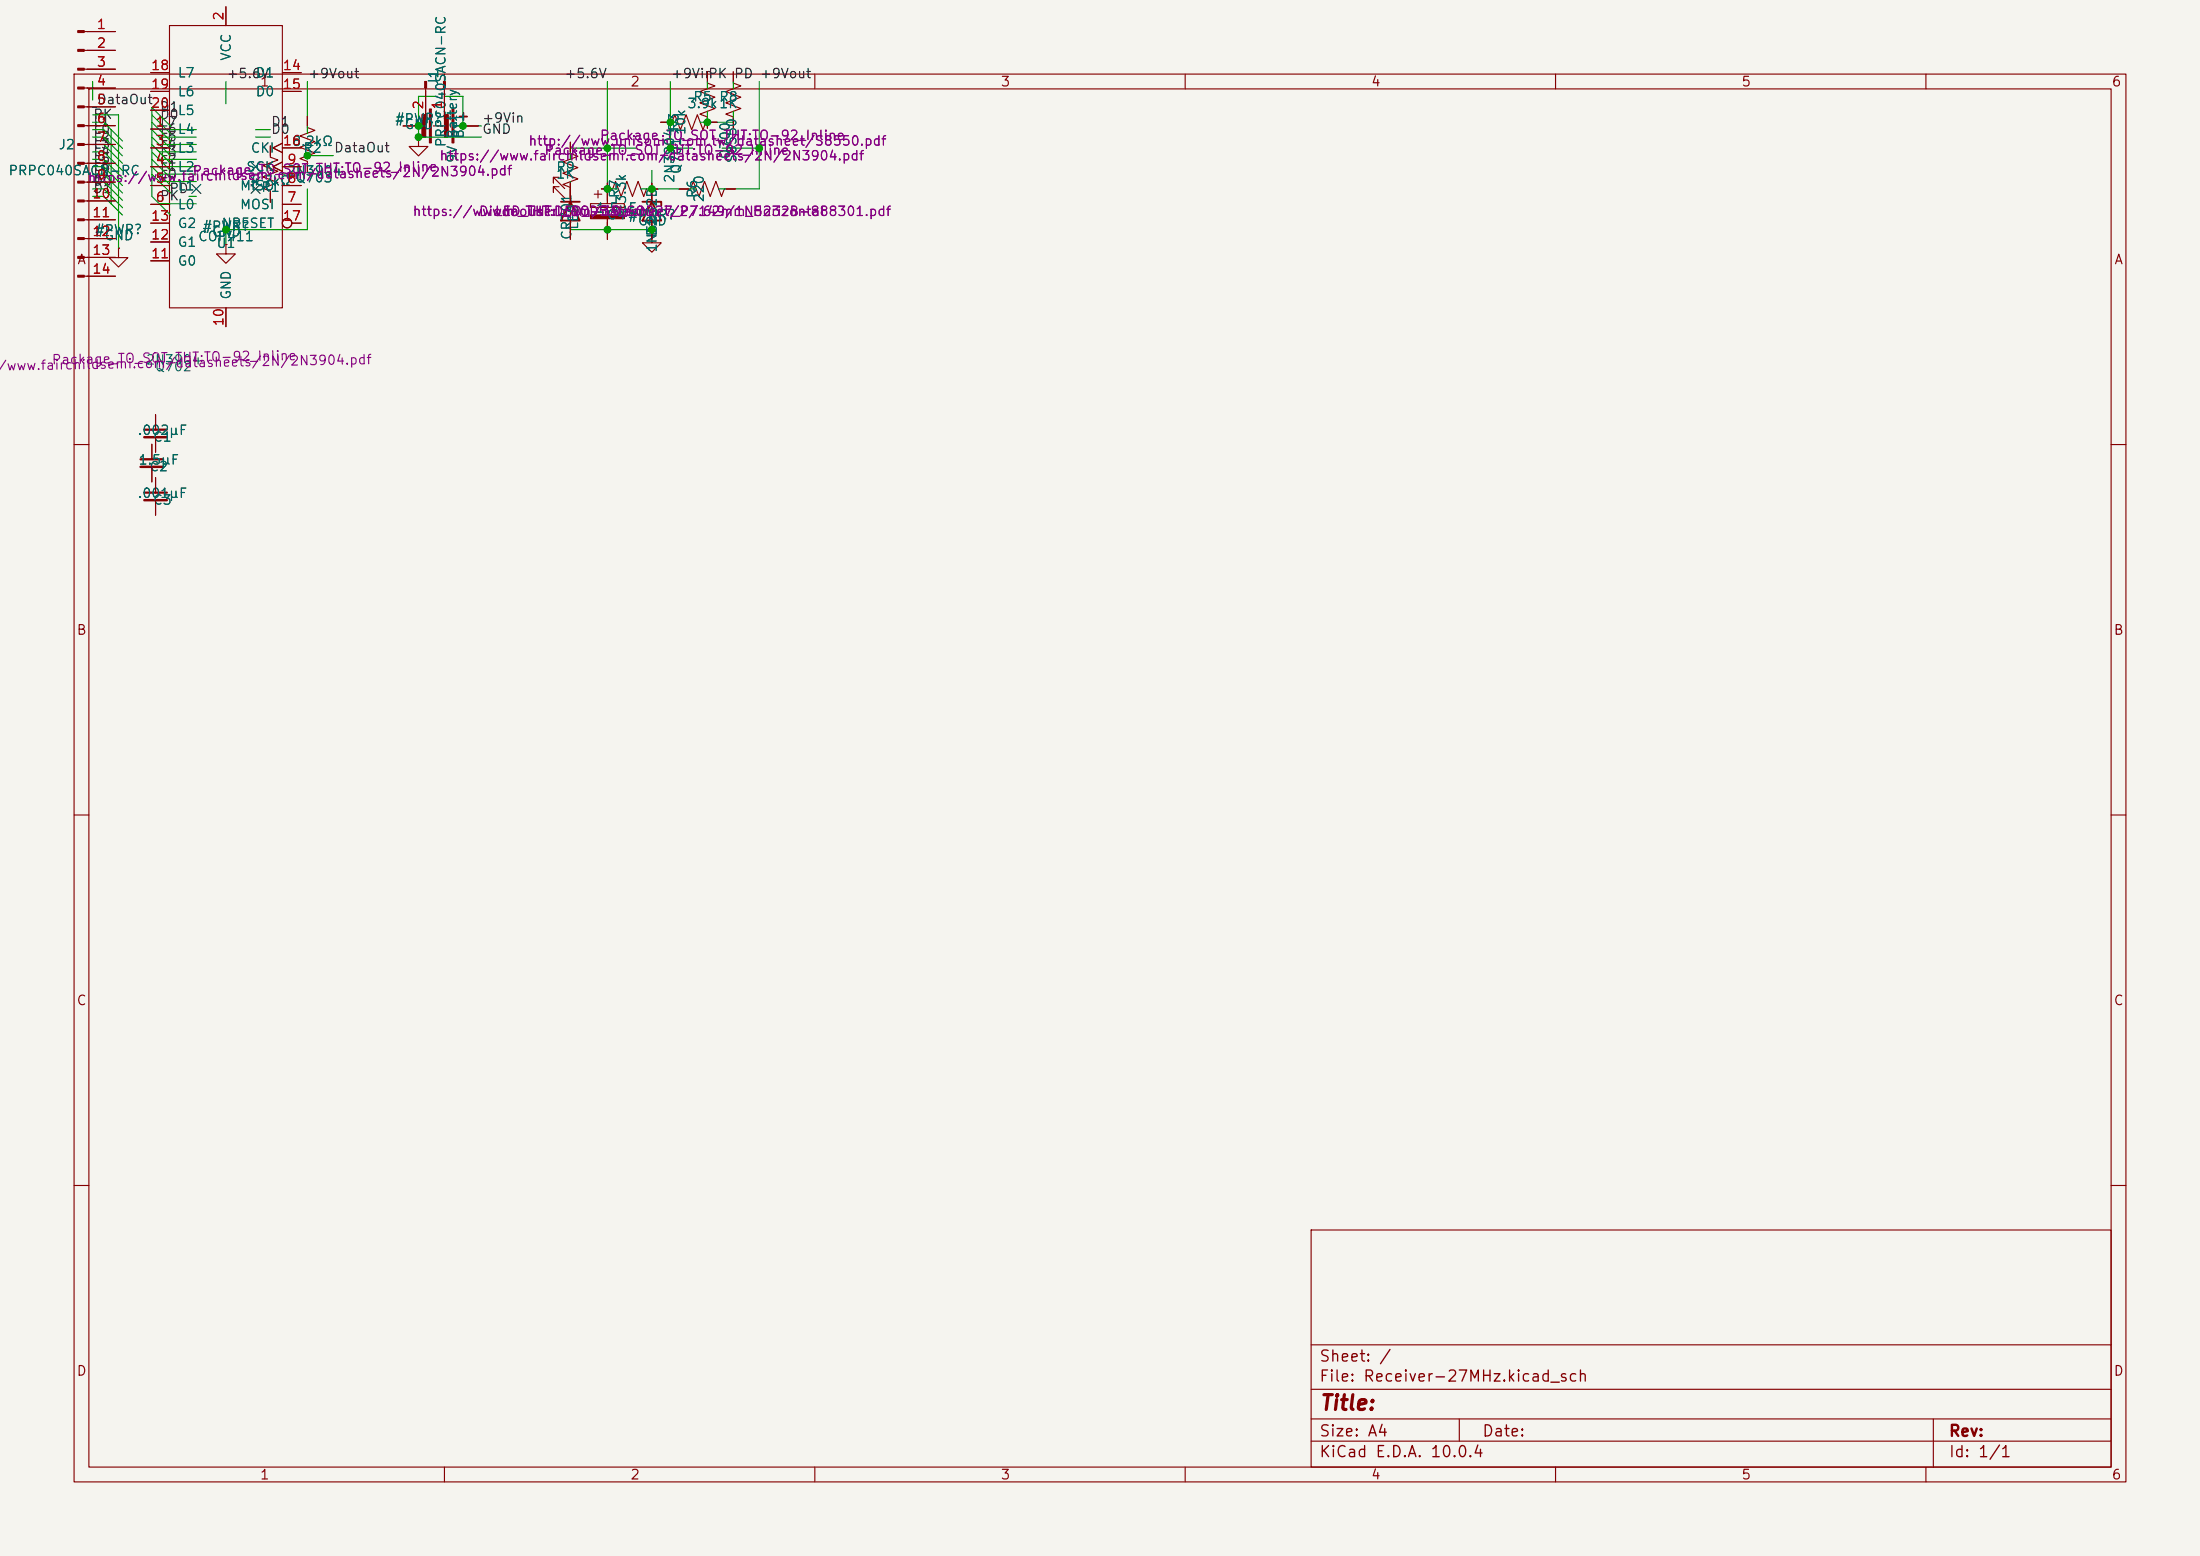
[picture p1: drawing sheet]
<svg xmlns="http://www.w3.org/2000/svg" width="297mm" height="210mm" viewBox="0 0 297 210" stroke-linecap="round" stroke-linejoin="round" font-family="sans-serif">
<path d="M0 0h297v210h-297z" fill="#f5f4ef" stroke="#f5f4ef" stroke-width=".14"/>
<g fill="none" stroke="#840000" stroke-width=".15">
<path d="M10 10h277v190h-277zM11.4 4.3h4.2M11.4 6.8h4.2M11.4 9.3h4.2M11.4 11.9h4.2M11.4 14.4h4.2M11.4 17h4.2M11.4 19.5h4.2M12 12h273v186h-273zM20.3 17.4h2.6M20.3 20h2.6M20.3 9.8h2.6"/>
<path d="M20.3 12.3h2.6M20.3 14.9h2.6M22.9 3.5h15.2v38.1h-15.2zM30.5 .9v2.6M36.5 19.7v1.5l1 .4-2 .8 2 .7-2 .8 2 .7-2 .8 1 .4v1.5M38.1 19.3l-1.3 .7 1.3 .6M38.1 20h2.6M38.1 9.8h2.6M38.1 12.3h2.6M41.5 15.7v1.5l1 .4-2 .8 2 .7-2 .8 2 .7-2 .8 1 .4v1.5M54.4 17h2.6M56.5 18.5v1.3h1.3l-1.3 1.2-1.3-1.2h1.3"/>
<path d="M56.5 18.5h.1M57.5 11.9v4.2M58.5 17h.2M59 17h.2M59.5 17h.3M60 10v6.1M61.3 17h3.3M77 19.2v1.5l1 .4-2 .8 2 .7-2 .8 2 .7-2 .8 1 .4M89.2 16.5h1.5l.4-1 .8 2 .7-2 .8 2 .7-2 .8 2 .4-1h1.5M95.5 9.7v1.5l1 .4-2 .8 2 .7-2 .8 2 .7-2 .8 1 .4v1.5M99 9.7v1.5l1 .4-2 .8 2 .7-2 .8 2 .7-2 .8 1 .4v1.5M110 10v2"/>
<path d="M160 10v2M210 10v2M260 10v2M11.4 22h4.2M11.4 24.6h4.2M11.4 27.1h4.2M11.4 29.7h4.2M11.4 32.2h4.2M11.4 34.7h4.2M11.4 37.3h4.2M16 33.5v1.3h1.3l-1.3 1.2-1.3-1.2h1.3M16 33.5h.1"/>
<path d="M20.3 22.5h2.6M20.3 25h2.6M20.3 27.6h2.6M20.3 35.2h2.6M20.3 32.7h2.6M20.3 30.1h2.6M30.5 33v1.3h1.3l-1.3 1.2-1.3-1.2h1.3M30.5 33h.1M38.1 21.9l-1.3 .6 1.3 .6M38.1 22.5h2.6M38.1 25h2.6M38.1 27.6h2.6"/>
<path d="M39.4 30.1h1.3M75.5 23.9h-.8v.8v-.8l1.5 1.6M75.5 25.2h-.8v.8v-.8l1.5 1.5M77 24.7v7.6M79.7 27.5h4.6v.5h-4.6zM80.2 26.2h1M80.7 25.7v1M81.2 25.5h1.5l.4-1 .8 2 .7-2 .8 2 .7-2 .8 2 .4-1h1.5M82 24.7v2.8M82 29.5v2.8M88 31.5v1.3h1.3l-1.3 1.2-1.3-1.2h1.3M88 31.5h.1"/>
<path d="M88 24.7v7.6M91.7 25.5h1.5l.4-1 .8 2 .7-2 .8 2 .7-2 .8 2 .4-1h1.5M20.5 60v2M21 56v2M21 59v2M30.5 41.6v2.5M10 60h2M20.5 63v2M21 64.5v2M21 67.5v2M285 60h2M10 110h2"/>
<path d="M285 110h2M10 160h2M177 166h108v32h-108zM285 160h2M60 198v2M110 198v2M160 198v2M177 194.5h108M177 191.5h108M177 187.5h108M177 181.5h108M197 191.5v3"/>
<path d="M210 198v2M260 198v2M261 191.5v6.5"/>
<circle cx="38.8" cy="30.1" r=".63"/>
</g>
<g fill="#840000" stroke="#840000" stroke-width=".15">
<path d="M59.9 11h.2v.9h-.2z"/>
<path d="M57.3 11h.3v.9h-.3z"/>
<path d="M61 14.7h.3v4.6h-.3z"/>
<path d="M58 14.7h.2v4.6h-.2z"/>
<path d="M60 15.5h.5v3h-.5z"/>
<path d="M57 15.5h.5v3h-.5z"/>
<path d="M10.5 4.1h.9v.3h-.9z"/>
<path d="M10.5 6.7h.9v.2h-.9z"/>
<path d="M10.5 9.2h.9v.3h-.9z"/>
<path d="M10.5 11.8h.9v.2h-.9z"/>
<path d="M10.5 14.3h.9v.2h-.9z"/>
<path d="M10.5 16.8h.9v.3h-.9z"/>
<path d="M10.5 19.4h.9v.2h-.9z"/>
<path d="M10.5 21.9h.9v.3h-.9z"/>
<path d="M10.5 24.5h.9v.2h-.9z"/>
<path d="M10.5 27h.9v.2h-.9z"/>
<path d="M10.5 29.5h.9v.3h-.9z"/>
<path d="M10.5 32.1h.9v.2h-.9z"/>
<path d="M10.5 34.6h.9v.3h-.9z"/>
<path d="M10.5 37.2h.9v.2h-.9z"/>
<path d="M79.7 29h4.6v.5h-4.6z"/>
</g>
<path d="M62 15.7h1.1M62.5 15.2v1M75.7 27.2h2.6M77 27.2l1.3 2.6h-2.6zM86.7 27.2h2.6v.5M88 27.2l1.3 2.6h-2.6z" fill="none" stroke="#840000" stroke-width=".25"/>
<path d="M19.5 58h3M19 62h3M19.5 66.5h3" fill="none" stroke="#840000" stroke-width=".3"/>
<path d="M19.5 59h3M19 63h3M19.5 67.5h3" fill="none" stroke="#840000" stroke-width=".33"/>
<g fill="none" stroke="#009600" stroke-width=".15">
<path d="M12.5 17.5h1.5l2.5 2.5M12.5 16.5h1.5l2.5 2.5M12.5 18.5h1.5l2.5 2.5M12.5 19.5h1.5l2.5 2.5M12.5 11v2.5M12.5 15.5h3.5v18M12.5 14.5h.5M15 17.5v10M20.5 19.5l2.5 2.5M20.5 18.5l2.5 2.5M20.5 17.5l2.5 2.5M20.5 16.5l2.5 2.5"/>
<path d="M20.5 15.5l2.5 2.5M21.5 17.5h5M21.5 18.5h5M21.5 19.5h5M23 17l-2.5-2.5v12l2.5 2.5M30.5 11v3M34.5 17.5h2M34.5 18.5h2M41.5 11v7M56.5 17h1M59 13h-2.5v5.5h8.5M60 13h2.5v4"/>
<path d="M61.5 17h3.5M82 11v16M90.5 16.5h1M90.5 11v9M95.5 11v1M95.5 15v2M99 15v1.5h-4.5M99 11v1M102.5 11v14.5h-5.5M12.5 26.5h1.5l2.5 2.5M12.5 25.5h1.5l2.5 2.5M12.5 23.5h1.5l2.5 2.5"/>
<path d="M12.5 24.5h1.5l2.5 2.5M12.5 20.5h1.5l2.5 2.5M12.5 21.5h1.5l2.5 2.5M12.5 22.5h1.5l2.5 2.5M20.5 20.5l2.5 2.5M20.5 21.5l2.5 2.5M20.5 22.5l2.5 2.5M20.5 23.5l2.5 2.5M21.5 23.5h5M21.5 24.5h5M21.5 20.5h5M21.5 21.5h5"/>
<path d="M21.5 22.5h5M21.5 27.5h5M25.5 26.5h1M34.5 23.5h.5M38 23.5h.5M41.5 25.5v5.5h-11v2M45 21h-3.5v.5M77 30v1h11M77 24.5v2.5M82 25.5h1.5M82 30v1M86 20h-9v1.5"/>
<path d="M86.5 25.5h7.5M88 23v4M88 30v1.5M90 20h3.5M97.5 20h5"/>
</g>
<path d="M25.9 24.9l1.2 1.2M27.1 24.9l-1.2 1.2M33.9 24.9l1.2 1.2M33.9 21.9l1.2 1.2M33.9 23.9l1.2 1.2M35.1 24.9l-1.2 1.2M35.1 21.9l-1.2 1.2M35.1 23.9l-1.2 1.2" fill="none" stroke="#000084" stroke-width=".15"/>
<g fill="#009600" stroke="#009600" stroke-width=".14">
<circle cx="30.5" cy="31" r=".46"/>
<circle cx="82" cy="31" r=".46"/>
<circle cx="82" cy="20" r=".46"/>
<circle cx="82" cy="25.5" r=".46"/>
<circle cx="41.5" cy="21" r=".46"/>
<circle cx="56.5" cy="17" r=".46"/>
<circle cx="56.5" cy="18.5" r=".46"/>
<circle cx="62.5" cy="17" r=".46"/>
<circle cx="90.5" cy="16.5" r=".46"/>
<circle cx="88" cy="31" r=".46"/>
<circle cx="95.5" cy="16.5" r=".46"/>
<circle cx="90.5" cy="20" r=".46"/>
<circle cx="88" cy="25.5" r=".46"/>
<circle cx="102.5" cy="20" r=".46"/>
</g>
<text font-size="2" fill="#840000" x="178" y="190.8">Title:</text>
<g font-size="1.5" fill="#840000">
<text x="178" y="184.2">Sheet: /</text>
<text x="178" y="186.9">File: Receiver-27MHz.kicad_sch</text>
<text x="178" y="197.1">KiCad E.D.A. 10.0.4</text>
<text x="178" y="194.3">Size: A4</text>
<text x="200" y="194.3">Date:</text>
<text x="263" y="194.3">Rev:</text>
<text x="263" y="197.1">Id: 1/1</text>
</g>
<g font-size="1.3" fill="#a90000">
<text x="13" y="4.2">1</text>
<text x="30.5" y="2.9" transform="rotate(-90 30.5 2.9)">2</text>
<text x="13" y="6.8">2</text>
<text x="13" y="9.3">3</text>
<text x="13" y="11.9">4</text>
<text x="20.3" y="9.8">18</text>
<text x="38.1" y="9.8">14</text>
<text x="13" y="14.4">5</text>
<text x="13" y="16.9">6</text>
<text x="20.3" y="12.3">19</text>
<text x="20.3" y="14.9">20</text>
<text x="20.9" y="17.4">1</text>
<text x="38.1" y="12.3">15</text>
<text x="57.4" y="14.9" transform="rotate(-90 57.4 14.9)">2</text>
<text x="60" y="14.9" transform="rotate(-90 60 14.9)">1</text>
<text x="13" y="19.5">7</text>
<text x="13" y="22">8</text>
<text x="20.9" y="19.9">3</text>
<text x="20.9" y="22.5">4</text>
<text x="38.1" y="19.9">16</text>
<text x="38.7" y="22.5">9</text>
<text x="12.4" y="27.1">10</text>
<text x="12.4" y="29.6">11</text>
<text x="13" y="24.6">9</text>
<text x="20.9" y="25">5</text>
<text x="20.9" y="27.6">6</text>
<text x="38.7" y="27.6">7</text>
<text x="38.7" y="25">8Q703</text>
<text x="12.4" y="32.2">12</text>
<text x="12.4" y="34.7">13</text>
<text x="20.3" y="35.2">11</text>
<text x="20.3" y="32.6">12</text>
<text x="20.3" y="30.1">13</text>
<text x="38.1" y="30.1">17</text>
<text x="12.4" y="37.3">14</text>
<text x="30.5" y="44.1" transform="rotate(-90 30.5 44.1)">10</text>
</g>
<g font-size="1.3" fill="#006464">
<text x="23.9" y="10.8">L7</text>
<text x="31.5" y="8.3" transform="rotate(-90 31.5 8.3)">VCC</text>
<text x="34.4" y="10.8">D1</text>
<text x="59.5" y="11.7" transform="rotate(-90 59.5 11.7)">J1</text>
<text x="23.9" y="13.3">L6</text>
<text x="23.9" y="15.9">L5</text>
<text x="34.4" y="13.3">D0</text>
<text x="53.2" y="17" transform="rotate(-1 53.2 17)">#PWR?</text>
<text x="54.5" y="17.7">GND</text>
<text x="91.9" y="17.8" transform="rotate(-90 91.9 17.8)">R3</text>
<text x="92.7" y="14.9">3.9k1K</text>
<text x="93.5" y="14">R5 R8</text>
<text x="1" y="24">PRPC040SACN-RC</text>
<text x="7.8" y="20.5">J2</text>
<text x="23.9" y="20.9">L3</text>
<text x="23.9" y="18.4">L4</text>
<text x="23.9" y="23.5">L2</text>
<text x="33.2" y="23.5">SCK</text>
<text x="33.8" y="20.9">CKI</text>
<text x="39.3" y="20">8.2kΩ</text>
<text x="40.8" y="20.9">R2</text>
<text x="60.5" y="20" transform="rotate(-90 60.5 20)">PRPC040SACN-RC</text>
<text x="62" y="22.1" transform="rotate(-90 62 22.1)">9V Battery</text>
<text x="62.9" y="18.8" transform="rotate(-90 62.9 18.8)">BT1</text>
<text x="75" y="23.5">R9</text>
<text x="92.3" y="23.6" transform="rotate(-90 92.3 23.6)">Q701</text>
<text x="92.8" y="18.3" transform="rotate(-90 92.8 18.3)">10k</text>
<text x="98.8" y="21.6" transform="rotate(-90 98.8 21.6)">Q700</text>
<text x="99.7" y="22.1" transform="rotate(-90 99.7 22.1)">S8550</text>
<text x="23.9" y="26">L1</text>
<text x="23.9" y="28.6">L0</text>
<text x="32.3" y="28.6">MOSI</text>
<text x="32.3" y="26">MISO</text>
<text x="33.6" y="25.4">4.7kΩ</text>
<text x="35.2" y="26.2">R1</text>
<text x="38.6" y="24">2N3904</text>
<text x="75" y="24.4">1K</text>
<text x="80.4" y="29">1.5µF</text>
<text x="81.8" y="29.9">C4</text>
<text x="83.9" y="26.8" transform="rotate(-90 83.9 26.8)">R7</text>
<text x="84.8" y="27.6" transform="rotate(-90 84.8 27.6)">3.3k</text>
<text x="91.3" y="24.8" transform="rotate(-90 91.3 24.8)">2N3904</text>
<text x="94.4" y="26.8" transform="rotate(-90 94.4 26.8)">R6</text>
<text x="95.3" y="27.4" transform="rotate(-90 95.3 27.4)">220</text>
<text x="12.7" y="32" transform="rotate(-1 12.7 32)">#PWR?</text>
<text x="14" y="32.7">GND</text>
<text x="23.9" y="33.6">G1</text>
<text x="23.9" y="31.1">G2</text>
<text x="26.6" y="32.9">COP411</text>
<text x="27.2" y="31.5" transform="rotate(-1 27.2 31.5)">#PWR?</text>
<text x="28.5" y="32.2">GND</text>
<text x="29.1" y="33.8">U1</text>
<text x="29.8" y="31.1">NRESET</text>
<text x="77.4" y="32.5" transform="rotate(-90 77.4 32.5)">CR701</text>
<text x="78.4" y="31.1" transform="rotate(-90 78.4 31.1)">LED</text>
<text x="84.7" y="30" transform="rotate(-1 84.7 30)">#PWR?</text>
<text x="86" y="30.7">GND</text>
<text x="89" y="34.2" transform="rotate(-90 89 34.2)">1N5232B</text>
<text x="89" y="32" transform="rotate(-90 89 32)">D1</text>
<text x="23.9" y="36.2">G0</text>
<text x="31.5" y="40.5" transform="rotate(-90 31.5 40.5)">GND</text>
<text x="19.6" y="49.5">2N3904</text>
<text x="20.8" y="50.4">Q702</text>
<text x="18.5" y="59">.002µF</text>
<text x="20.6" y="59.9">C1</text>
<text x="18.6" y="63">1.5µF</text>
<text x="20.1" y="63.9">C2</text>
<text x="18.5" y="67.5">.001µF</text>
<text x="20.6" y="68.4">C3</text>
</g>
<g font-size="1.3" fill="#0f0f0f">
<text x="30.5" y="10.9">+5.6V</text>
<text x="41.5" y="10.9">+9Vout</text>
<text x="76.1" y="10.9">+5.6V</text>
<text x="90.5" y="10.9">+9Vin</text>
<text x="95.5" y="10.9">PK PD +9Vout</text>
<text x="12.5" y="17.4">L1</text>
<text x="12.5" y="16.4">PK</text>
<text x="13" y="14.4">DataOut</text>
<text x="21.5" y="17.4">L7</text>
<text x="21.5" y="15.4">D1</text>
<text x="21.5" y="16.4">D0</text>
<text x="36.5" y="17.4">D1</text>
<text x="65" y="16.9">+9Vin</text>
<text x="12.5" y="23.4">L6</text>
<text x="12.5" y="22.4">L5</text>
<text x="12.5" y="21.4">L4</text>
<text x="12.5" y="20.4">L3</text>
<text x="12.5" y="18.4">L0</text>
<text x="12.5" y="19.4">L2</text>
<text x="21.5" y="18.4">L6L4</text>
<text x="21.5" y="19.4">L5</text>
<text x="21.5" y="20.4">L4</text>
<text x="21.5" y="21.4">L3</text>
<text x="21.5" y="22.4">L2</text>
<text x="21.5" y="23.4">L1L2</text>
<text x="36.5" y="18.4">D0</text>
<text x="45" y="20.9">DataOut</text>
<text x="65" y="18.4">GND</text>
<text x="12.5" y="26.4">D1</text>
<text x="12.5" y="25.4">D0</text>
<text x="12.5" y="24.4">L7</text>
<text x="21.5" y="27.4">PK</text>
<text x="21.5" y="24.4">L0</text>
<text x="22.8" y="26.4">PD</text>
</g>
<g font-size="1.3" fill="#840000">
<text x="35" y="12">1</text>
<text x="85" y="12">2</text>
<text x="135" y="12">3</text>
<text x="185" y="12">4</text>
<text x="235" y="12">5</text>
<text x="285" y="12">6</text>
<text x="10.3" y="36">A</text>
<text x="285.3" y="36">A</text>
<text x="10.3" y="86">B</text>
<text x="285.3" y="86">B</text>
<text x="10.3" y="136">C</text>
<text x="285.3" y="136">C</text>
<text x="10.3" y="186">D</text>
<text x="285.3" y="186">D</text>
<text x="35" y="200">1</text>
<text x="85" y="200">2</text>
<text x="135" y="200">3</text>
<text x="185" y="200">4</text>
<text x="235" y="200">5</text>
<text x="285" y="200">6</text>
</g>
<g font-size="1.3" fill="#840084">
<text x="59.2" y="22">https://www.fairchildsemi.com/datasheets/2N/2N3904.pdf</text>
<text x="71.2" y="20">http://www.unisonic.com.tw/datasheet/S8550.pdf</text>
<text x="73.4" y="21.2">Package_TO_SOT_THT:TO-92_Inline</text>
<text x="80.9" y="19.2">Package_TO_SOT_THT:TO-92_Inline</text>
<text x="11.8" y="25" transform="rotate(-1 11.8 25)">https://www.fairchildsem</text>
<text x="25.9" y="24" transform="rotate(-1 25.9 24)">Package_TO_SOT_THT:TO-92_Inline</text>
<text x="36.1" y="24.5" transform="rotate(-1 36.1 24.5)">i.com</text>
<text x="41.3" y="24.5" transform="rotate(-1 41.3 24.5)">/datasheets/2N/2N3904.pdf</text>
<text x="55.6" y="29.5">https://www.mouser.com/datasheet/2/149/1N5232B-888301.pdf</text>
<text x="64.6" y="29.5">Diode_THT:D_DO-35_SOD27_P7.62mm_Horizontal</text>
<text x="66.7" y="29.5">LED_THT:LED_D5.0mm</text>
<text x="-.5" y="50.4" transform="rotate(-1 -.5 50.4)">/www.fairchildsem</text>
<text x="6.9" y="49.5" transform="rotate(-1 6.9 49.5)">Package_TO_SOT_THT:TO-92_Inline</text>
<text x="17.1" y="50" transform="rotate(-1 17.1 50)">i.com</text>
<text x="22.3" y="50" transform="rotate(-1 22.3 50)">/datasheets/2N/2N3904.pdf</text>
</g>
</svg>
